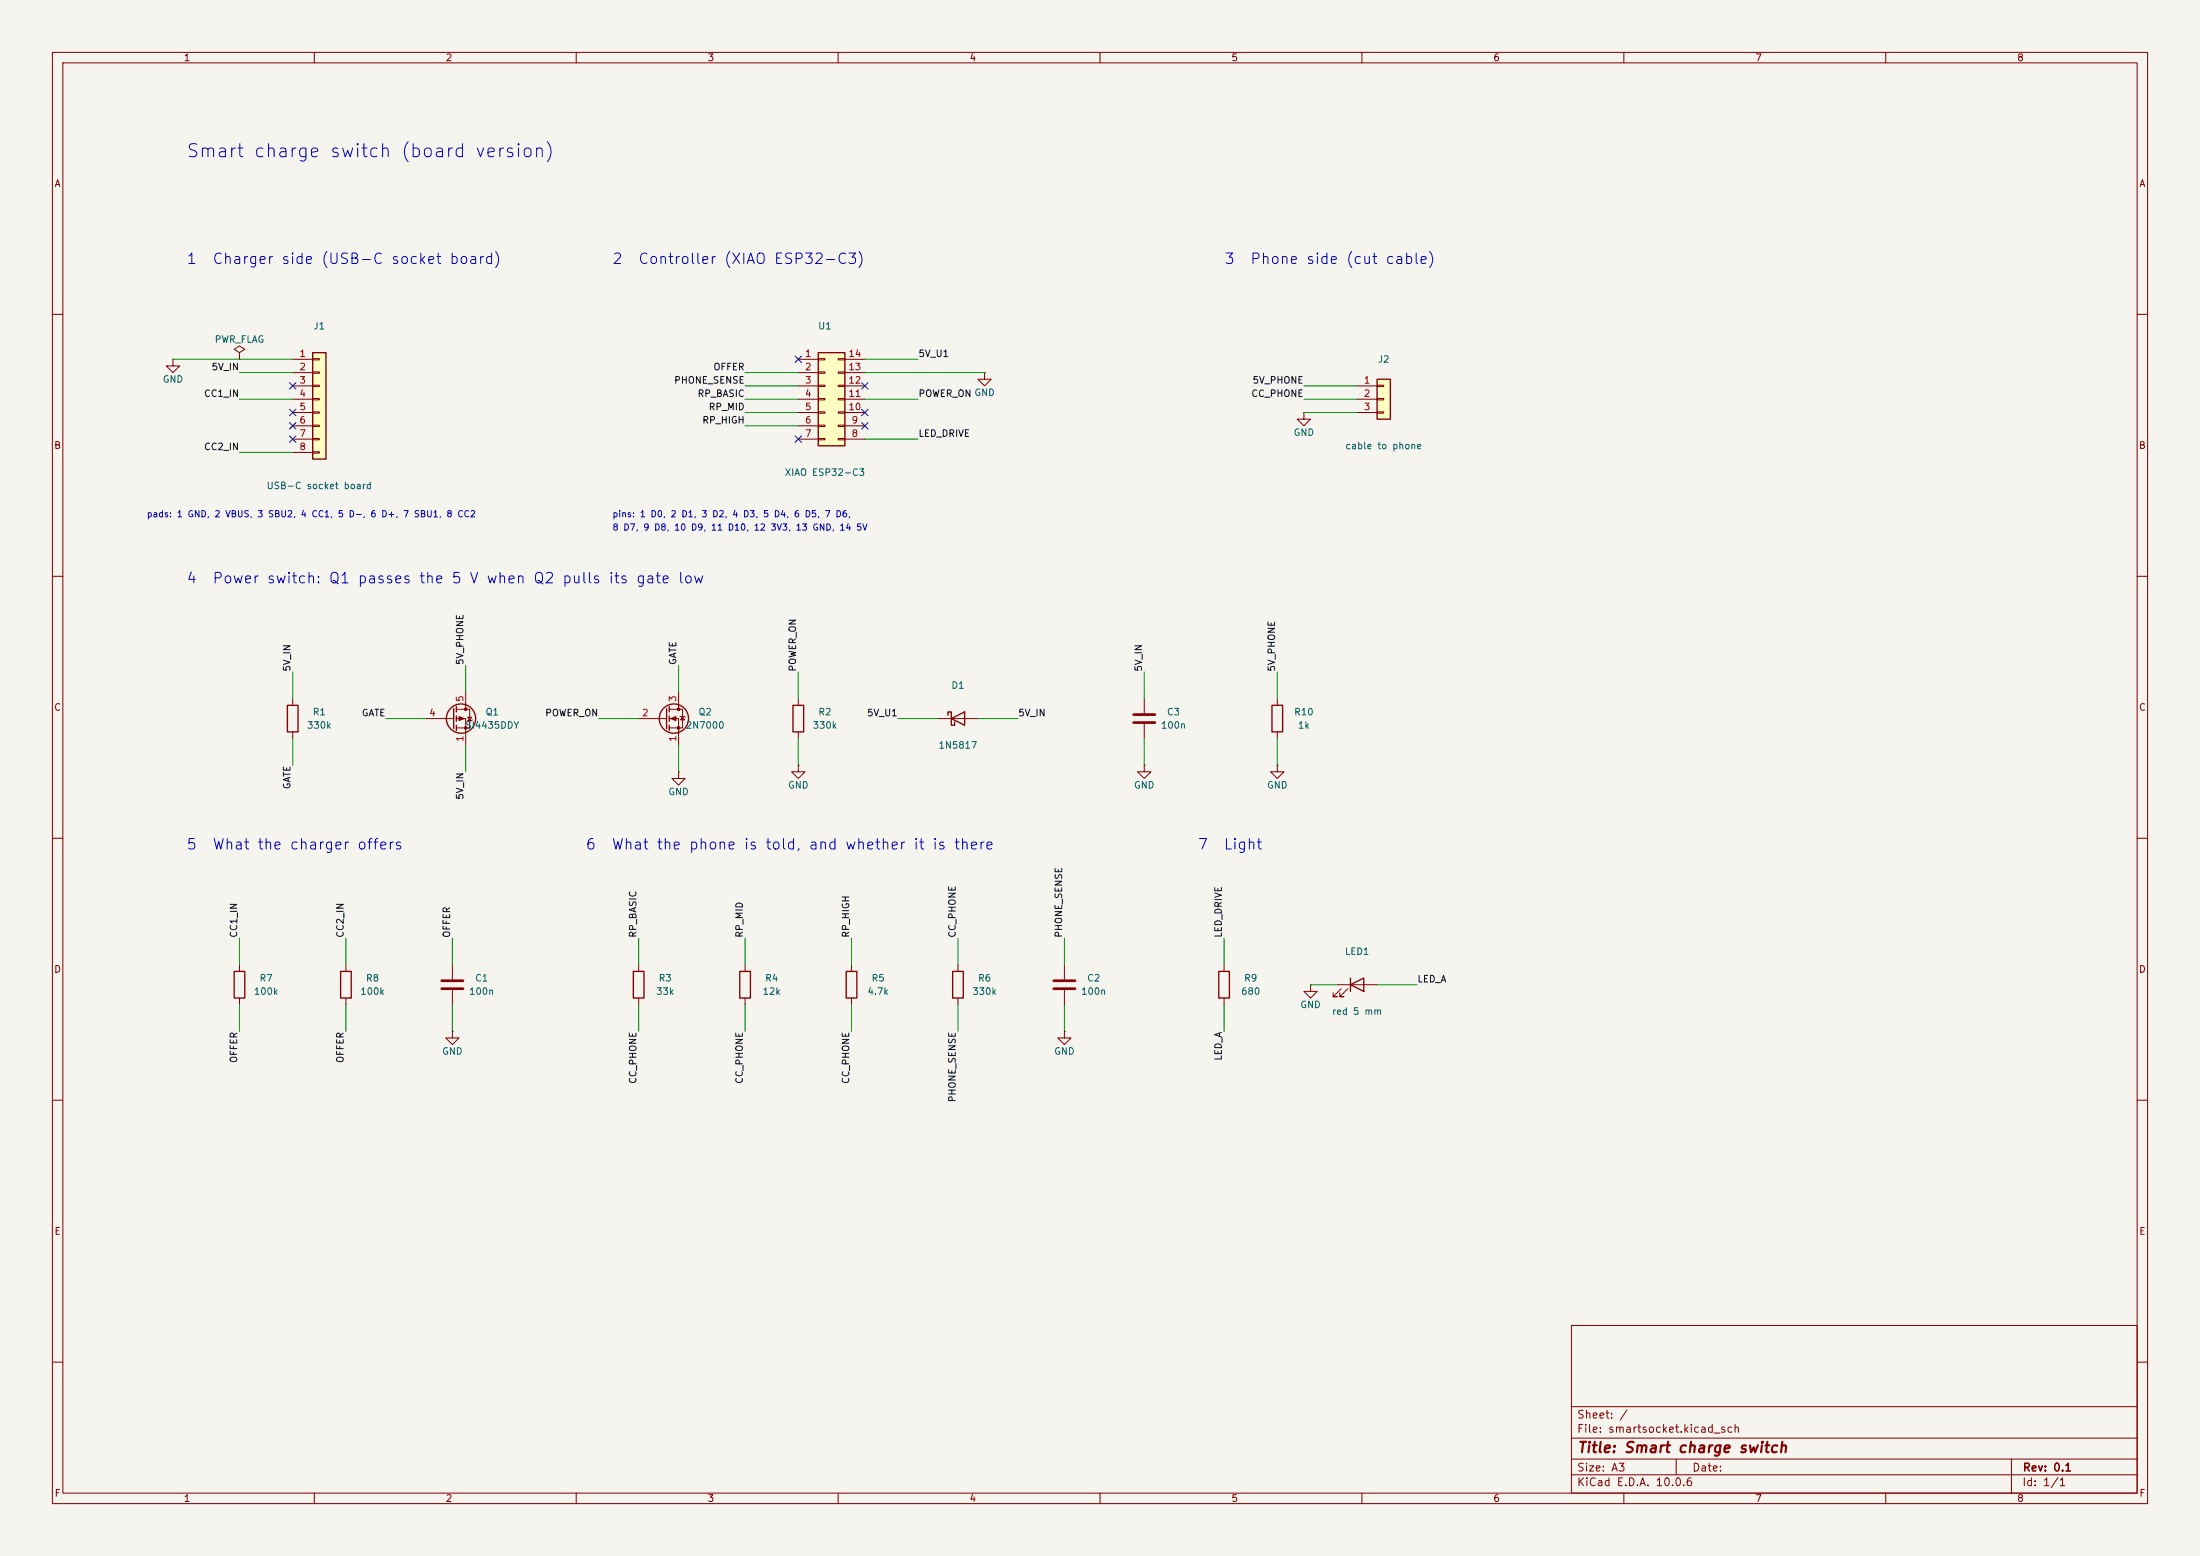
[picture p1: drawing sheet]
<svg xmlns="http://www.w3.org/2000/svg" width="420mm" height="297mm" viewBox="0 0 420 297" stroke-linecap="round" stroke-linejoin="round" font-family="sans-serif">
<path d="M0 0h420v297h-420z" fill="#f5f4ef" stroke="#f5f4ef" stroke-width=".19"/>
<g fill="none" stroke="#840000" stroke-width=".19">
<path d="M10 10h400v277h-400zM12 12h396v273h-396zM60 10v2M110 10v2M160 10v2M210 10v2M260 10v2M310 10v2M360 10v2M10 60h2M33 68.6v1.3h1.3l-1.3 1.2-1.3-1.2h1.3M33 68.6h.1"/>
<path d="M45.7 67.3l1-.6-1-.7-1 .7 1 .6v1.3M45.7 68.6h.1M248.9 78.7v1.3h1.3l-1.3 1.3-1.3-1.3h1.3M248.9 78.7h.1M408 60h2M10 110h2M408 110h2M55.9 133.4v1.2M55.9 139.7v1.3M81.3 137.2h5.3M87.1 135.4h2.6v3.5h-2.6M87.1 137.2h1.8v5"/>
<path d="M88.9 132.1v3.3M89.3 136.9h.7l-.3 .6zM90.2 137.4l-1 .3M243.8 133.4v1.2M243.8 139.7v1.3M10 160h2M243.8 146.1v1.2h1.3l-1.3 1.3-1.2-1.3h1.2M243.8 146.1h.1M408 160h2M182.9 184.2v1.2M182.9 190.5v1.3M203.2 196.9v1.2h1.3l-1.3 1.3-1.3-1.3h1.3"/>
<path d="M203.2 196.9h.1M203.2 184.2v2.7M203.2 189v2.8M233.7 184.2v1.2M233.7 190.5v1.3M255.3 188h7.6M256 188.7l-1.5 1.5h.8h-.8v-.7M257.3 188.7l-1.5 1.5h.7h-.7v-.7M10 210h2M408 210h2M300 253h108v32h-108zM10 260h2"/>
<path d="M300 278.5h108M300 274.5h108M300 268.5h108M320 278.5v3M384 278.5v6.5M408 260h2M60 285v2M110 285v2M160 285v2M210 285v2M260 285v2M300 281.5h108"/>
<path d="M310 285v2M360 285v2"/>
</g>
<g fill="none" stroke="#840000" stroke-width=".25">
<path d="M54.9 134.6h2v5.1h-2zM86.6 135.3v3.8M87.1 134.9v1M87.1 136.7v1M87.1 138.4v1M242.8 134.6h2.1v5.1h-2.1zM181.9 185.4h2v5.1h-2zM232.7 185.4h2v5.1h-2zM257.8 188l2.5-1.3v2.5zM257.8 186.7v2.5"/>
<circle cx="88" cy="137.2" r="2.79"/>
</g>
<g fill="#840000" stroke="#840000" stroke-width=".19">
<path d="M87.6 136.8l1 .4-1 .3z"/>
<circle cx="88.9" cy="135.4" r=".25"/>
<circle cx="88.9" cy="138.9" r=".25"/>
</g>
<path d="M201.2 187.2h4M201.2 188.7h4" fill="none" stroke="#840000" stroke-width=".51"/>
<path d="M156.2 67.3h5.1v17.8h-5.1z" fill="#ffffc2"/>
<path d="M156.2 67.3h5.1v17.8h-5.1zM120.9 185.4h2v5.1h-2zM141.2 185.4h2.1v5.1h-2.1zM161.5 185.4h2.1v5.1h-2.1z" fill="none" stroke="#840000" stroke-width=".25"/>
<g fill="none" stroke="#840000" stroke-width=".19">
<path d="M152.4 68.6h3.8M152.4 71.1h3.8M152.4 73.7h3.8M152.4 76.2h3.8M152.4 78.7h3.8M156.2 68.5h1.3v.2h-1.3zM156.2 71h1.3v.2h-1.3zM156.2 73.5h1.3v.3h-1.3zM156.2 76.1h1.3v.2h-1.3zM156.2 78.6h1.3v.3h-1.3zM160 68.5h1.3v.2h-1.3zM160 71h1.3v.2h-1.3z"/>
<path d="M160 73.5h1.3v.3h-1.3zM160 76.1h1.3v.2h-1.3zM160 78.6h1.3v.3h-1.3zM161.3 68.6h3.8M161.3 71.1h3.8M161.3 73.7h3.8M161.3 76.2h3.8M161.3 78.7h3.8M152.4 81.3h3.8M152.4 83.8h3.8M156.2 81.2h1.3v.2h-1.3zM156.2 83.7h1.3v.2h-1.3z"/>
<path d="M160 81.2h1.3v.2h-1.3zM160 83.7h1.3v.2h-1.3zM161.3 81.3h3.8M161.3 83.8h3.8M121.9 184.2v1.2M121.9 190.5v1.3M142.2 184.2v1.2M142.2 190.5v1.3M162.6 184.2v1.2M162.6 190.5v1.3"/>
</g>
<path d="M59.7 67.3h2.5v20.3h-2.5z" fill="#ffffc2"/>
<g fill="none" stroke="#840000" stroke-width=".25">
<path d="M59.7 67.3h2.5v20.3h-2.5zM127.3 135.3v3.8M127.8 134.9v1M127.8 136.7v1M127.8 138.4v1M151.4 134.6h2v5.1h-2zM181 136.5v-.6h.6v2.5h.6v-.6M181.6 137.2l2.5-1.3v2.5zM44.7 185.4h2v5.1h-2zM65 185.4h2.1v5.1h-2.1z"/>
<circle cx="128.7" cy="137.2" r="2.79"/>
</g>
<g fill="none" stroke="#840000" stroke-width=".19">
<path d="M55.9 68.6h3.8M55.9 71.1h3.8M55.9 73.7h3.8M55.9 76.2h3.8M55.9 78.7h3.8M59.7 68.5h1.3v.2h-1.3zM59.7 71h1.3v.2h-1.3zM59.7 73.5h1.3v.3h-1.3zM59.7 76.1h1.3v.2h-1.3zM59.7 78.6h1.3v.3h-1.3zM188 71.1v1.3h1.2l-1.2 1.3-1.3-1.3h1.3M188 71.1h.1"/>
<path d="M55.9 81.3h3.8M55.9 83.8h3.8M55.9 86.4h3.8M59.7 81.2h1.3v.2h-1.3zM59.7 83.7h1.3v.2h-1.3zM59.7 86.2h1.3v.3h-1.3zM121.9 137.2h5.4M127.8 135.4h2.5v3.5h-2.5M127.8 137.2h1.7v5M129.5 132.1v3.3M129.8 136.7l1 .2M130.3 136.8l.4 .6h-.8z"/>
<path d="M152.4 133.4v1.2M152.4 139.7v1.3M179.1 137.2h7.6M218.4 133.4v2.7M218.4 138.2v2.8M129.5 147.3v1.3h1.3l-1.3 1.3-1.2-1.3h1.2M129.5 147.3h.1M152.4 146.1v1.2h1.3l-1.3 1.3-1.3-1.3h1.3M152.4 146.1h.1M218.4 146.1v1.2h1.3l-1.3 1.3-1.2-1.3h1.2M218.4 146.1h.1M45.7 184.2v1.2"/>
<path d="M45.7 190.5v1.3M66 184.2v1.2M66 190.5v1.3M86.4 196.9v1.2h1.2l-1.2 1.3-1.3-1.3h1.3M86.4 196.9h.1M86.4 184.2v2.7M86.4 189v2.8M250.2 188v1.2h1.3l-1.3 1.3-1.3-1.3h1.3M250.2 188h.1"/>
</g>
<path d="M216.4 136.4h4.1M216.4 137.9h4.1M84.3 187.2h4.1M84.3 188.7h4.1" fill="none" stroke="#840000" stroke-width=".51"/>
<g fill="#840000" stroke="#840000" stroke-width=".19">
<path d="M128 137.2l1-.4v.7z"/>
<circle cx="129.5" cy="135.4" r=".25"/>
<circle cx="129.5" cy="138.9" r=".25"/>
</g>
<path d="M262.9 72.4h2.5v7.6h-2.5z" fill="#ffffc2"/>
<path d="M262.9 72.4h2.5v7.6h-2.5z" fill="none" stroke="#840000" stroke-width=".25"/>
<path d="M259.1 73.7h3.8M259.1 76.2h3.8M259.1 78.7h3.8M262.9 73.5h1.3v.3h-1.3zM262.9 76.1h1.3v.2h-1.3zM262.9 78.6h1.3v.3h-1.3z" fill="none" stroke="#840000" stroke-width=".19"/>
<g fill="none" stroke="#009600" stroke-width=".19">
<path d="M33 68.6h22.9M45.7 71.1h10.2M45.7 76.2h10.2M142.2 71.1h10.2M142.2 73.7h10.2M142.2 76.2h10.2M142.2 78.7h10.2M165.1 71.1h22.9M165.1 76.2h10.2M165.1 68.6h10.2M248.9 73.7h10.2M248.9 76.2h10.2"/>
<path d="M248.9 78.7h10.2M45.7 86.4h10.2M142.2 81.3h10.2M165.1 83.8h10.2M55.9 128.3v5.1M73.7 137.2h7.6M88.9 127v5.1M114.3 137.2h7.6M129.5 127v5.1M152.4 128.3v5.1M171.4 137.2h7.7M186.7 137.2h7.6"/>
<path d="M218.4 128.3v5.1M243.8 128.3v5.1M55.9 141v5.1M88.9 142.2v5.1M129.5 142.2v5.1M152.4 141v5.1M218.4 141v5.1M243.8 141v5.1M45.7 179.1v5.1M66 179.1v5.1M86.4 179.1v5.1M121.9 179.1v5.1"/>
<path d="M142.2 179.1v5.1M162.6 179.1v5.1M182.9 179.1v5.1M203.2 179.1v5.1M233.7 179.1v5.1M45.7 191.8v5.1M66 191.8v5.1M86.4 191.8v5.1M121.9 191.8v5.1M142.2 191.8v5.1M162.6 191.8v5.1M182.9 191.8v5.1"/>
<path d="M203.2 191.8v5.1M233.7 191.8v5.1M250.2 188h5.1M262.9 188h7.6"/>
</g>
<g fill="none" stroke="#000084" stroke-width=".19">
<path d="M55.3 78.1l1.2 1.2M55.3 73.1l1.2 1.2M56.5 78.1l-1.2 1.2M56.5 73.1l-1.2 1.2M151.8 68l1.2 1.2M153 68l-1.2 1.2M164.5 73.1l1.2 1.2M164.5 78.1l1.2 1.2M165.7 73.1l-1.2 1.2M165.7 78.1l-1.2 1.2M55.3 80.7l1.2 1.2M55.3 83.2l1.2 1.2"/>
<path d="M56.5 80.7l-1.2 1.2M56.5 83.2l-1.2 1.2M151.8 83.2l1.2 1.2M153 83.2l-1.2 1.2M164.5 80.7l1.2 1.2M165.7 80.7l-1.2 1.2"/>
</g>
<text font-size="2.5" fill="#0000c2" x="35.4" y="30.7">Smart charge switch (board version)</text>
<g font-size="2" fill="#0000c2">
<text x="35.5" y="50.9">1</text>
<text x="40.4" y="50.9">Charger side (USB-C socket board)</text>
<text x="116.7" y="50.9">2</text>
<text x="121.7" y="50.9">Controller (XIAO ESP32-C3)</text>
<text x="233.6" y="50.9">3</text>
<text x="238.5" y="50.9">Phone side (cut cable)</text>
<text x="35.5" y="111.9">4</text>
<text x="40.4" y="111.9">Power switch: Q1 passes the 5 V when Q2 pulls its gate low</text>
<text x="35.5" y="162.7">5</text>
<text x="40.4" y="162.7">What the charger offers</text>
<text x="111.7" y="162.7">6</text>
<text x="116.6" y="162.7">What the phone is told, and whether it is there</text>
<text x="228.5" y="162.7">7</text>
<text x="233.5" y="162.7">Light</text>
</g>
<text font-size="2" fill="#840000" x="301" y="277.8">Title: Smart charge switch</text>
<g font-size="1.5" fill="#840000">
<text x="300.9" y="273.8">File: smartsocket.kicad_sch</text>
<text x="300.9" y="271.1">Sheet: /</text>
<text x="300.9" y="281.2">Size: A3</text>
<text x="322.9" y="281.2">Date:</text>
<text x="386" y="281.2">Rev: 0.1</text>
<text x="300.9" y="284">KiCad E.D.A. 10.0.6</text>
<text x="385.9" y="284">Id: 1/1</text>
</g>
<g font-size="1.3" fill="#840000">
<text x="35" y="12">1</text>
<text x="85" y="12">2</text>
<text x="135" y="12">3</text>
<text x="185" y="12">4</text>
<text x="235" y="12">5</text>
<text x="285" y="12">6</text>
<text x="335" y="12">7</text>
<text x="385" y="12">8</text>
<text x="10.3" y="36">A</text>
<text x="408.3" y="36">A</text>
<text x="10.2" y="86">B</text>
<text x="408.2" y="86">B</text>
<text x="10.2" y="136">C</text>
<text x="408.2" y="136">C</text>
<text x="10.2" y="186">D</text>
<text x="408.2" y="186">D</text>
<text x="10.3" y="236">E</text>
<text x="408.3" y="236">E</text>
<text x="10.3" y="286">F</text>
<text x="35" y="287">1</text>
<text x="85" y="287">2</text>
<text x="135" y="287">3</text>
<text x="185" y="287">4</text>
<text x="235" y="287">5</text>
<text x="285" y="287">6</text>
<text x="335" y="287">7</text>
<text x="385" y="287">8</text>
<text x="408.3" y="286">F</text>
</g>
<g font-size="1.3" fill="#006464">
<text x="40.9" y="65.7">PWR_FLAG</text>
<text x="59.7" y="63.2">J1</text>
<text x="156.1" y="63.2">U1</text>
<text x="262.9" y="69.5">J2</text>
<text x="31" y="73.4">GND</text>
<text x="246.9" y="83.5">GND</text>
<text x="256.7" y="86.1">cable to phone</text>
<text x="50.8" y="93.7">USB-C socket board</text>
<text x="149.7" y="91.1">XIAO ESP32-C3</text>
<text x="181.5" y="131.8">D1</text>
<text x="59.6" y="136.9">R1</text>
<text x="92.6" y="136.9">Q1</text>
<text x="133.2" y="136.9">Q2</text>
<text x="156.1" y="136.9">R2</text>
<text x="222.7" y="136.9">C3</text>
<text x="246.9" y="136.9">R10</text>
<text x="58.5" y="139.4">330k</text>
<text x="88.7" y="139.4">SI4435DDY</text>
<text x="130.8" y="139.4">2N7000</text>
<text x="155" y="139.4">330k</text>
<text x="179.1" y="143.2">1N5817</text>
<text x="221.5" y="139.4">100n</text>
<text x="247.7" y="139.4">1k</text>
<text x="127.5" y="152.1">GND</text>
<text x="150.3" y="150.8">GND</text>
<text x="216.4" y="150.8">GND</text>
<text x="241.8" y="150.8">GND</text>
<text x="256.6" y="182.6">LED1</text>
<text x="48.3" y="190.2">100k</text>
<text x="49.4" y="187.7">R7</text>
<text x="68.7" y="190.2">100k</text>
<text x="69.8" y="187.7">R8</text>
<text x="89.4" y="190.2">100n</text>
<text x="90.6" y="187.7">C1</text>
<text x="125.1" y="190.2">33k</text>
<text x="125.6" y="187.7">R3</text>
<text x="145.5" y="190.2">12k</text>
<text x="146" y="187.7">R4</text>
<text x="165.5" y="190.2">4.7k</text>
<text x="166.3" y="187.7">R5</text>
<text x="185.5" y="190.2">330k</text>
<text x="186.6" y="187.7">R6</text>
<text x="206.3" y="190.2">100n</text>
<text x="207.4" y="187.7">C2</text>
<text x="236.8" y="190.2">680</text>
<text x="237.4" y="187.7">R9</text>
<text x="248.1" y="192.7">GND</text>
<text x="254.2" y="194">red 5 mm</text>
<text x="84.3" y="201.6">GND</text>
<text x="201.1" y="201.6">GND</text>
</g>
<g font-size="1.3" fill="#0f0f0f">
<text x="40.3" y="71">5V_IN</text>
<text x="136.1" y="71">OFFER</text>
<text x="175.2" y="68.5">5V_U1</text>
<text x="38.8" y="76.1">CC1_IN</text>
<text x="128.6" y="73.5">PHONE_SENSE</text>
<text x="133.1" y="76.1">RP_BASIC</text>
<text x="175.2" y="76.1">POWER_ON GND</text>
<text x="238.8" y="76.1">CC_PHONE</text>
<text x="239" y="73.5">5V_PHONE</text>
<text x="134" y="81.2">RP_HIGH</text>
<text x="135.2" y="78.6">RP_MID</text>
<text x="175.2" y="83.7">LED_DRIVE</text>
<text x="38.8" y="86.2">CC2_IN</text>
<text x="55.8" y="128.3" transform="rotate(-90 55.8 128.3)">5V_IN</text>
<text x="88.8" y="127" transform="rotate(-90 88.8 127)">5V_PHONE</text>
<text x="129.4" y="127" transform="rotate(-90 129.4 127)">GATE</text>
<text x="152.3" y="128.3" transform="rotate(-90 152.3 128.3)">POWER_ON</text>
<text x="218.3" y="128.3" transform="rotate(-90 218.3 128.3)">5V_IN</text>
<text x="243.7" y="128.3" transform="rotate(-90 243.7 128.3)">5V_PHONE</text>
<text x="69" y="137">GATE</text>
<text x="104" y="137">POWER_ON</text>
<text x="165.4" y="137">5V_U1</text>
<text x="194.3" y="137">5V_IN</text>
<text x="55.8" y="150.8" transform="rotate(-90 55.8 150.8)">GATE</text>
<text x="88.8" y="152.7" transform="rotate(-90 88.8 152.7)">5V_IN</text>
<text x="45.6" y="179.1" transform="rotate(-90 45.6 179.1)">CC1_IN</text>
<text x="65.9" y="179.1" transform="rotate(-90 65.9 179.1)">CC2_IN</text>
<text x="86.2" y="179.1" transform="rotate(-90 86.2 179.1)">OFFER</text>
<text x="121.8" y="179.1" transform="rotate(-90 121.8 179.1)">RP_BASIC</text>
<text x="142.1" y="179.1" transform="rotate(-90 142.1 179.1)">RP_MID</text>
<text x="162.4" y="179.1" transform="rotate(-90 162.4 179.1)">RP_HIGH</text>
<text x="182.8" y="179.1" transform="rotate(-90 182.8 179.1)">CC_PHONE</text>
<text x="203.1" y="179.1" transform="rotate(-90 203.1 179.1)">PHONE_SENSE</text>
<text x="233.6" y="179.1" transform="rotate(-90 233.6 179.1)">LED_DRIVE</text>
<text x="270.5" y="187.8">LED_A</text>
<text x="45.6" y="203" transform="rotate(-90 45.6 203)">OFFER</text>
<text x="65.9" y="203" transform="rotate(-90 65.9 203)">OFFER</text>
<text x="233.6" y="202.6" transform="rotate(-90 233.6 202.6)">LED_A</text>
<text x="121.8" y="207" transform="rotate(-90 121.8 207)">CC_PHONE</text>
<text x="142.1" y="207" transform="rotate(-90 142.1 207)">CC_PHONE</text>
<text x="162.4" y="207" transform="rotate(-90 162.4 207)">CC_PHONE</text>
<text x="182.8" y="210.5" transform="rotate(-90 182.8 210.5)">PHONE_SENSE</text>
</g>
<g font-size="1.3" fill="#a90000">
<text x="57.1" y="68.4">1</text>
<text x="57.1" y="71">2</text>
<text x="153.6" y="68.4">1</text>
<text x="153.6" y="71">2</text>
<text x="161.9" y="71">13</text>
<text x="161.9" y="68.4">14</text>
<text x="57.1" y="73.5">3</text>
<text x="57.1" y="76.1">4</text>
<text x="153.6" y="73.5">3</text>
<text x="153.6" y="76.1">4</text>
<text x="161.9" y="76.1">11</text>
<text x="161.9" y="73.5">12</text>
<text x="260.3" y="73.5">1</text>
<text x="260.3" y="76.1">2</text>
<text x="57.1" y="78.6">5</text>
<text x="57.1" y="81.1">6</text>
<text x="57.1" y="83.7">7</text>
<text x="153.6" y="78.6">5</text>
<text x="153.6" y="81.1">6</text>
<text x="153.6" y="83.7">7</text>
<text x="161.9" y="78.6">10</text>
<text x="162.5" y="83.7">8</text>
<text x="162.5" y="81.1">9</text>
<text x="260.3" y="78.6">3</text>
<text x="57.1" y="86.2">8</text>
<text x="81.8" y="137">4</text>
<text x="88.8" y="134.1" transform="rotate(-90 88.8 134.1)">5</text>
<text x="122.5" y="137">2</text>
<text x="129.4" y="134.1" transform="rotate(-90 129.4 134.1)">3</text>
<text x="88.8" y="141.7" transform="rotate(-90 88.8 141.7)">1</text>
<text x="129.4" y="141.7" transform="rotate(-90 129.4 141.7)">1</text>
</g>
<g font-size="1.2" fill="#0000c2">
<text x="27.9" y="99">pads: 1 GND, 2 VBUS, 3 SBU2, 4 CC1, 5 D-, 6 D+, 7 SBU1, 8 CC2</text>
<text x="116.8" y="101.6">8 D7, 9 D8, 10 D9, 11 D10, 12 3V3, 13 GND, 14 5V</text>
<text x="116.8" y="99">pins: 1 D0, 2 D1, 3 D2, 4 D3, 5 D4, 6 D5, 7 D6,</text>
</g>
</svg>
